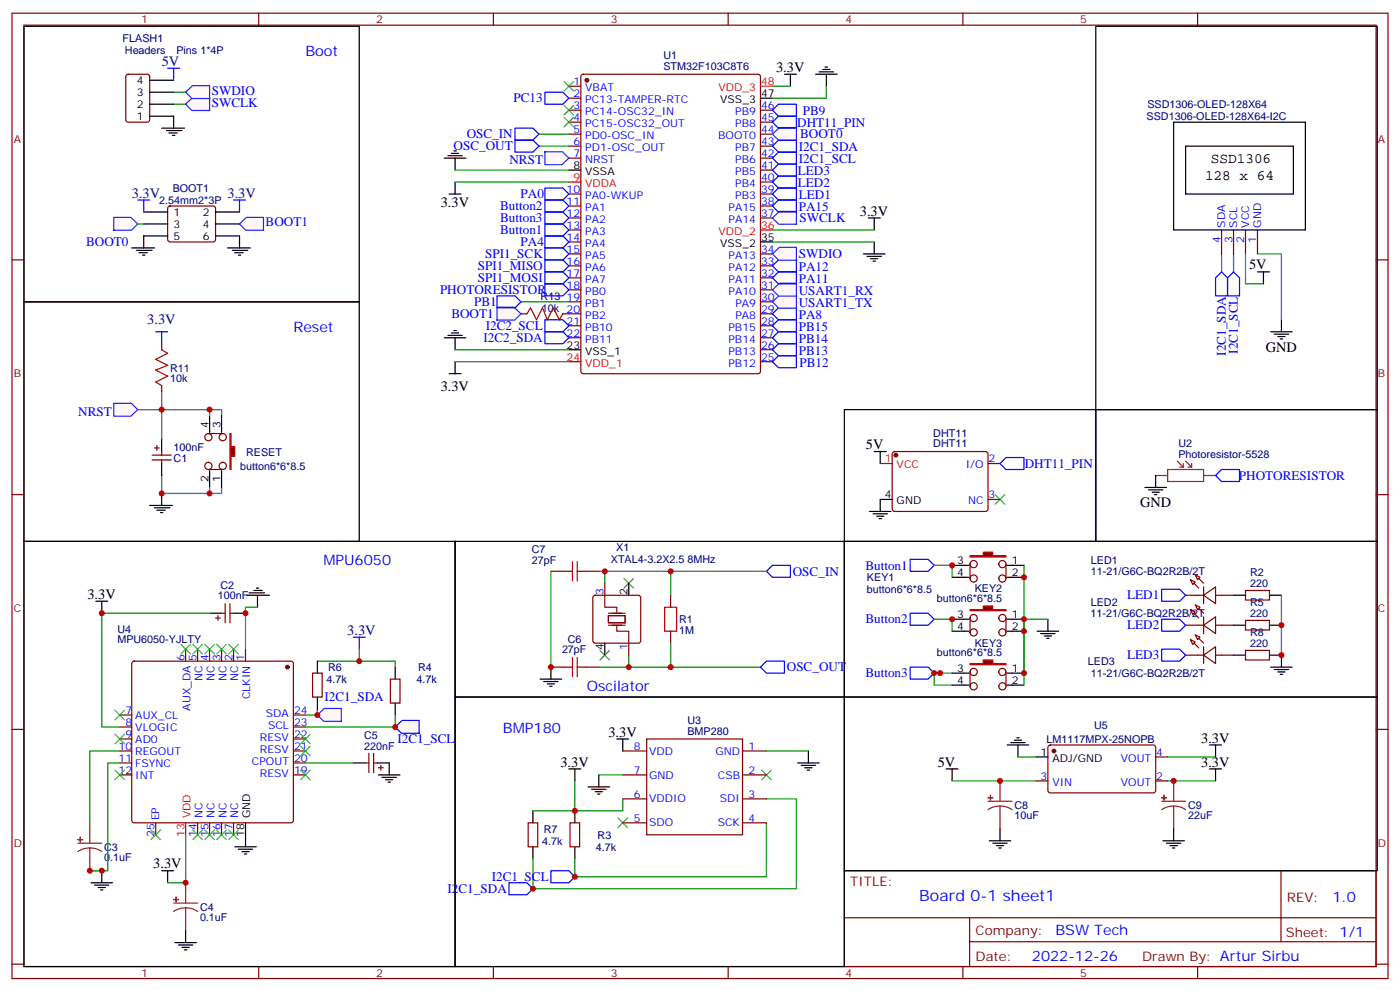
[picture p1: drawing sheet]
<svg xmlns="http://www.w3.org/2000/svg" width="412mm" height="292mm" viewBox="0 0 412 292" stroke-linecap="round" stroke-linejoin="round" font-family="sans-serif">
<g fill="none" stroke="#870000" stroke-width=".35">
<path d="M3.5 3.9h405.4v284.3h-405.4zM7.1 7.4h398.2v277.3h-398.2zM76.2 3.9v3.5M145.3 3.9v3.5M214.5 3.9v3.5M283.6 3.9v3.5M352.8 3.9v3.5M167.6 25.4h3.5M167.6 28.9h3.5M167.6 32.5h3.5M167.6 36h3.5M167.6 39.5h3.5"/>
<path d="M171.3 22.1l.5-.2h51.5l.7 .4v87.1l-.4 .6-51.8 .1-.6-.5-.1-87zM224 32.5h3.5M224 36h3.5M224 39.5h3.5M167.6 43h3.5M167.6 46.6h3.5M167.6 57.2h3.5M224 43h3.5M224 46.6h3.5M224 57.2h3.5M224 53.6h3.5M224 50.1h3.5"/>
<path d="M3.5 76.6h3.6M167.6 60.7h3.5M167.6 64.2h3.5M167.6 67.7h3.5M167.6 71.3h3.5M167.6 74.8h3.5M167.6 78.3h3.5M224 60.7h3.5M224 64.2h3.5M224 74.8h3.5M224 78.3h3.5M359.8 67.7v7.1"/>
<path d="M363.4 67.7v7.1M366.9 67.7v7.1M370.4 67.7v7.1M405.3 76.6h3.6M167.6 81.8h3.5M167.6 85.4h3.5M167.6 88.9h3.5M167.6 92.4h3.5M167.6 96h3.5M167.6 99.5h3.5M224 81.8h3.5M224 85.4h3.5"/>
<path d="M224 88.9h3.5M224 92.4h3.5M224 96h3.5M224 99.5h3.5M224 106.5h3.5M224 103h3.5M263.1 133.2l.4-.2 27.1 .1 .4 .6v16.5l-.7 .4h-27l-.5-.7v-16.2zM291 136.5h3.6M3.5 145.7h3.6M291 147.1h3.6M405.3 145.7h3.6M3.5 214.8h3.6"/>
<path d="M405.3 214.8h3.6M248.7 256.5h156.6v28.2h-156.6zM377.3 256.5v20.9M248.7 270.3h156.5M285.6 277.4h119.6M285.6 270.3v14.1M3.5 284h3.6M76.2 284.7v3.5M145.3 284.7v3.5M214.5 284.7v3.5M283.6 284.7v3.5M352.8 284.7v3.5"/>
<path d="M405.3 284h3.6"/>
</g>
<g fill="#870000" stroke="#870000" stroke-width=".35">
<circle cx="172.9" cy="23.6" r=".53"/>
<circle cx="263.9" cy="134.1" r=".53"/>
</g>
<g fill="none" stroke="#000" stroke-width=".35">
<path d="M224 28.9h3.5M345.7 36h38.8v31.7h-38.8zM167.6 50.1h3.5M349.2 43h31.8v14.2h-31.8zM224 71.3h3.5M374.3 97.7h6.3M375.4 98.4h4.2M376.4 99.1h2.1M377.1 99.8h.7M377.5 94.2v3.5M167.6 103h3.5M257.5 133h3.6"/>
<path d="M259.3 133v3.5M256.1 150.6h6.4M257.2 151.3h4.2M258.2 152h2.1M258.9 152.8h.7M262.8 147.1h-3.5v3.5"/>
</g>
<path d="M224 25.4h3.5M167.6 53.6h3.5M224 67.7h3.5M167.6 106.5h3.5M259.3 136.5h3.5" fill="none" stroke="#f00" stroke-width=".35"/>
<path d="M359.8 80.1l1.8 1.7v5.3h-3.5v-5.3zM361.6 81.8l1.8-1.7 1.7 1.7v5.3h-3.5zM294.6 136.5l1.7-1.7h5.3v3.5h-5.3z" fill="none" stroke="#00f" stroke-width=".35"/>
<path d="M293.2 145.7l2.8 2.8M296 145.7l-2.8 2.8" fill="none" stroke="#3c3" stroke-width=".35"/>
<path d="M359.8 74.8v5.3M363.4 74.8v5.3M366.9 74.8v8.8h5.3M370.4 74.8h7.1v19.4M40.6 120.7h7" fill="none" stroke="#008700" stroke-width=".35"/>
<path d="M33.4 118.8h5.3l1.9 1.9-2.1 1.9h-5z" fill="#fff7f7" stroke="#420aff" stroke-width=".35"/>
<path d="M51.2 27.2h3.5M51.2 30.7h3.5M47.6 115.4v5.3M65.3 122.4v-1.7h-17.7v8.8M47.6 140.1v5.2h17.7v-1.7" fill="none" stroke="#008700" stroke-width=".35"/>
<path d="M45.9 97.7h3.5M47.6 97.7v3.5" fill="none" stroke="#00f" stroke-width=".35"/>
<path d="M47.6 103l1.8 1.1-3.5 1.7 3.5 1.8-3.5 1.4 3.5 1.8-3.5 1.7 1.7 1.1" fill="none" stroke="#a10000" stroke-width=".35"/>
<path d="M47.6 101.2v1.8M47.6 113.6v1.8" fill="none" stroke="#870000" stroke-width=".35"/>
<path d="M44.1 148.9h6.7M45.5 149.6h4.6M46.2 150.3h2.5M47.3 151h.7M47.6 145.3v3.6" fill="none" stroke="#000" stroke-width=".35"/>
<g fill="#fff7f7" stroke="#420aff" stroke-width=".35">
<path d="M54.7 30.7l2-1.9h5l.1 3.7h-5.3z"/>
<path d="M54.7 27.2l2-2h5l.1 3.8h-5.3z"/>
</g>
<path d="M49.4 20.1h3.5M51.2 20.1v3.5M40.6 58.9h3.5M42.3 58.9v3.5M68.8 58.9h3.5M70.6 58.9v3.5" fill="none" stroke="#00f" stroke-width=".35"/>
<g fill="none" stroke="#000" stroke-width=".35">
<path d="M44.1 34.2h7.1v3.5M44.1 30.7h7.1M44.1 27.2h7.1M44.1 23.6h7.1M47.6 37.7h6.7M49 38.5h4.6M49.7 39.2h2.5M50.8 39.9h.7M38.8 73h6.7M40.2 73.7h4.6M40.9 74.4h2.5M42 75.1h.7"/>
<path d="M42.3 69.5v3.5M67 73h6.7M68.4 73.7h4.6M69.1 74.4h2.5M70.2 75.1h.7M70.6 69.5v3.5"/>
</g>
<path d="M37.3 22.1l.4-.2h5.7l.6 .4 .1 13-.5 .6-5.9 .1-.6-.5-.1-12.9z" fill="none" stroke="#870000" stroke-width=".35"/>
<path d="M70.6 66l2-2h5l.1 3.8h-5.3z" fill="#fff7f7" stroke="#420aff" stroke-width=".35"/>
<path d="M49.6 60.9l.5-.2h12.7l.5 .2 .2 .5-.1 9.4-.6 .5-13-.1-.4-.6v-9.2z" fill="none" stroke="#870000" stroke-width=".35"/>
<path d="M42.3 62.4h7.1M42.3 66h7.1M42.3 69.5h7.1M63.5 62.4h7.1M63.5 66h7.1M63.5 69.5h7.1" fill="none" stroke="#000" stroke-width=".35"/>
<path d="M33.5 64h5l2.1 2-1.9 1.8h-5.3z" fill="#fff7f7" stroke="#420aff" stroke-width=".35"/>
<path d="M61.7 140.1v3.5M65.3 140.1v3.5" fill="none" stroke="#000" stroke-width=".35"/>
<path d="M67.7 127.7h.4v3.9h1v2.8h-1v3.9h-.4z" fill="#870000" stroke="#f00" stroke-width=".35"/>
<g fill="none" stroke="#870000" stroke-width=".35">
<path d="M61.4 136.2a1.06 1.06 0 0 0-1 1.5 1.06 1.06 0 0 0 1.8 .2 1.06 1.06 0 0 0-.5-1.7h-.3M61.4 127.7a1.06 1.06 0 0 0-1 1.5 1.06 1.06 0 0 0 1.8 .3 1.06 1.06 0 0 0-.5-1.7l-.3-.1h4.2M61.4 138.3h4.2"/>
<circle cx="65.6" cy="137.2" r="1.06"/>
<circle cx="65.6" cy="128.8" r="1.06"/>
</g>
<path d="M61.7 122.4v5M61.7 138.6v1.5M65.3 122.4v5M65.3 138.6v1.5" fill="none" stroke="#000" stroke-width=".35"/>
<path d="M61.7 120.7v1.7M61.7 143.6v1.7" fill="none" stroke="#008700" stroke-width=".35"/>
<g fill="#fff7f7" stroke="#420aff" stroke-width=".35">
<path d="M160.4 44.7h5.3l1.9 1.9-2.1 1.9h-5z"/>
<path d="M227.5 39.5l2.1-1.9h5l.1 3.8h-5.3z"/>
</g>
<path d="M155.2 92.4l1.1-1.7 1.7 3.5 1.8-3.5 1.4 3.5 1.8-3.5 1.7 3.5 1.1-1.8" fill="none" stroke="#a10000" stroke-width=".35"/>
<path d="M153.5 92.4h1.7M165.8 92.4h1.8" fill="none" stroke="#870000" stroke-width=".35"/>
<path d="M146.4 90.5h5l2.1 1.9-1.9 1.9h-5.3z" fill="#fff7f7" stroke="#420aff" stroke-width=".35"/>
<path d="M227.5 50.1l1.8-1.8h5.3v3.6h-5.3zM227.5 53.6l1.8-1.7h5.3v3.5h-5.3zM227.5 57.2l1.8-1.8h5.3v3.5h-5.3zM229.3 41.3h5.3v3.5h-5.3l-1.8-1.8zM229.3 44.8h5.3v3.5h-5.3l-1.8-1.7zM342.2 173.6h5.3l1.7 1.7-1.7 1.8h-5.3zM342.2 191.2h5.3l1.7 1.8-1.7 1.7h-5.3zM342.2 182.4h5.3l1.7 1.8-1.7 1.7h-5.3z" fill="none" stroke="#00f" stroke-width=".35"/>
<g fill="none" stroke="#870000" stroke-width=".35">
<path d="M44.8 134.1h5.6M44.8 135.5h5.6M45.5 131.9h1.4M46.2 131.2v1.4M47.6 133v1.1M47.6 135.5v1M349.2 175.3h5.3M350.7 170.7l1.4 .8-.7 .7zM350.7 179.6l1.4 .7-.7 .7zM352.1 169.3l1.4 .7-.7 .7zM352.1 178.2l1.4 .7-.7 .7zM354.5 175.3l3.6-2.4v4.9z"/>
<path d="M354.5 172.9v4.9M358.1 175.3h5.3M349.2 184.2h5.3M349.2 193h5.3M350.7 188.4l1.4 .7-.7 .7zM352.1 187l1.4 .7-.7 .7zM354.5 184.2l3.6-2.5v4.9zM354.5 193l3.6-2.5v4.9zM354.5 181.7v4.9M354.5 190.5v4.9M358.1 184.2h5.3M358.1 193h5.3"/>
</g>
<g fill="#870000" stroke="#870000" stroke-width=".35">
<path d="M353.1 170.4l1.4 1.4z"/>
<path d="M351.7 171.8l1.4 1.4z"/>
<path d="M353.1 179.2l1.4 1.4z"/>
<path d="M351.7 180.6l1.4 1.4z"/>
<path d="M353.1 188l1.4 1.4z"/>
<path d="M351.7 189.4l1.4 1.5z"/>
</g>
<path d="M47.6 129.5v3.5M47.6 136.5v3.6M298.1 166.5h3.5M298.1 170h3.5M305.5 185.9h6.4M306.6 186.6h4.2M307.6 187.3h2.1M308.3 188h.7M308.7 182.4v3.5" fill="none" stroke="#000" stroke-width=".35"/>
<path d="M301.6 166.5v31.8M275.2 198.3h5.3" fill="none" stroke="#008700" stroke-width=".35"/>
<path d="M285.8 163.7h3.8v-1.1h2.9v1.1h3.8v.3h-10.5z" fill="#870000" stroke="#f00" stroke-width=".35"/>
<g fill="none" stroke="#870000" stroke-width=".35">
<path d="M285.8 166.2v4.2M296.3 166.2v4.2"/>
<circle cx="286.8" cy="166.2" r="1.06"/>
<circle cx="286.8" cy="170.4" r="1.06"/>
<circle cx="295.3" cy="166.2" r="1.06"/>
<circle cx="295.3" cy="170.4" r="1.06"/>
</g>
<path d="M280.5 166.5h4.9M280.5 170h4.9M296.7 166.5h1.4M296.7 170h1.4M298.1 182.4h3.5M298.1 185.9h3.5" fill="none" stroke="#000" stroke-width=".35"/>
<path d="M285.8 179.6h3.8v-1.1h2.9v1.1h3.8v.3h-10.5z" fill="#870000" stroke="#f00" stroke-width=".35"/>
<g fill="none" stroke="#870000" stroke-width=".35">
<path d="M285.8 182v4.3M296.3 182v4.3"/>
<circle cx="286.8" cy="182" r="1.06"/>
<circle cx="286.8" cy="186.3" r="1.06"/>
<circle cx="295.3" cy="182" r="1.06"/>
<circle cx="295.3" cy="186.3" r="1.06"/>
</g>
<path d="M280.5 182.4h4.9M280.5 185.9h4.9M296.7 182.4h1.4M296.7 185.9h1.4M298.1 198.3h3.5M298.1 201.8h3.5" fill="none" stroke="#000" stroke-width=".35"/>
<path d="M285.8 195.4h3.8v-1h2.9v1h3.8v.4h-10.5z" fill="#870000" stroke="#f00" stroke-width=".35"/>
<g fill="none" stroke="#870000" stroke-width=".35">
<path d="M39 194.9l.5-.2h46.2l.5 .2 .2 .5v46.3l-.2 .5-.5 .2h-46.2l-.5-.3-.2-.4v-46.3zM54.7 191.2v3.5M58.2 191.2v3.5M61.7 191.2v3.5M65.3 191.2v3.5M68.8 191.2v3.5M72.3 191.2v3.5M285.8 197.9v4.2M296.3 197.9v4.2M35.3 210.6h3.5M35.3 214.1h3.5M35.3 217.7h3.5"/>
<path d="M86.4 210.6h3.6M86.4 214.1h3.6M86.4 217.7h3.6M35.3 221.2h3.5M35.3 224.7h3.5M35.3 228.2h3.5M86.4 221.2h3.6M86.4 224.7h3.6M86.4 228.2h3.6M45.9 242.4v3.5M58.2 242.4v3.5M61.7 242.4v3.5"/>
<path d="M65.3 242.4v3.5M68.8 242.4v3.5"/>
<circle cx="286.8" cy="197.9" r="1.06"/>
<circle cx="295.3" cy="197.9" r="1.06"/>
<circle cx="286.8" cy="202.1" r="1.06"/>
<circle cx="295.3" cy="202.1" r="1.06"/>
</g>
<path d="M280.5 198.3h4.9M296.7 198.3h1.4M280.5 201.8h4.9M296.7 201.8h1.4M72.3 242.4v3.5" fill="none" stroke="#000" stroke-width=".35"/>
<path d="M268.1 164.7h5.3l1.8 1.8-1.8 1.8h-5.3zM104.1 187.7h3.5M105.8 187.7v3.5M268.1 180.6h5.3l1.8 1.8-1.8 1.8h-5.3zM268.1 196.5h5.3l1.8 1.8-1.8 1.7h-5.3z" fill="none" stroke="#00f" stroke-width=".35"/>
<path d="M275.2 182.4h5.3v3.5M276.9 198.3h-1.7v3.5h5.3" fill="none" stroke="#008700" stroke-width=".35"/>
<circle cx="84.7" cy="196.5" r=".53" fill="#870000" stroke="#870000" stroke-width=".35"/>
<path d="M54.7 242.4v3.5" fill="none" stroke="#f00" stroke-width=".35"/>
<path d="M116.4 214.1l2-1.9h5.1l.1 3.8h-5.3z" fill="#fff7f7" stroke="#00f" stroke-width=".35"/>
<path d="M93.5 210.6l2-1.9h5l.1 3.8h-5.3z" fill="#fff7f7" stroke="#420aff" stroke-width=".35"/>
<g fill="none" stroke="#008700" stroke-width=".35">
<path d="M75.8 178.9h-3.5v12.3M61.7 180.6h-31.7v33.5h5.3M93.5 194.7h22.9v1.8M105.8 191.2v3.5M93.5 208.8v1.8h-3.5M116.4 210.6v3.5h-26.4M35.3 221.2h-8.8v21.2M35.3 224.7h-3.6v31.8h-5.2h3.5M90 224.7h14.1M169.3 230v8.8M183.4 235.3v3.5h-26.4M225.8 235.3h8.8v26.5h-77.6v-8.9"/>
<path d="M54.7 245.9v14.1h-5.3M225.8 242.4v15.8h-56.5v-5.3"/>
</g>
<g fill="none" stroke="#000" stroke-width=".35">
<path d="M7.1 159.5h127v125.2h-127zM28.2 177.1h3.5M30 177.1v3.5M72.7 175.3h6.7M73.4 174.6h4.6M74.8 173.9h2.5M75.5 173.2h.7M75.8 175.3v3.6M61.7 180.6h3.6M68.8 180.6h3.5M93.5 194.7v3.6M116.4 196.5v3.5"/>
<path d="M93.5 205.3v3.5M116.4 207.1v3.5M134.1 205.3h114.6v79.4h-114.6zM104.1 224.7h3.5M111.1 224.7h3.6v3.5M111.5 228.2h6.3M112.5 229h4.3M113.6 229.7h2.1M114.3 230.4h.7M157 238.8v3.6M167.6 226.5h3.5M169.3 226.5v3.5"/>
<path d="M169.3 238.8v3.6M234.9 224.7h6.4M236 225.4h4.2M237.1 226.1h2.1M237.8 226.8h.7M238.1 221.2v3.5M26.8 260h6.4M30 256.5v3.5M47.6 256.5h3.6M49.4 256.5v3.5M69.1 249.4h6.4M70.2 250.1h4.2"/>
<path d="M71.3 250.8h2.1M72 251.5h.7M72.3 245.9v3.5M157 249.4v3.5M169.3 249.4v3.5M27.9 260.7h4.2M28.9 261.4h2.1M29.6 262.1h.7M51.5 277.6h6.4M52.6 278.3h4.2M53.6 279h2.1M54.3 279.8h.7"/>
<path d="M54.7 274.1v3.5"/>
</g>
<g fill="none" stroke="#870000" stroke-width=".35">
<path d="M66.3 177.8v5.6M67.7 177.8v5.6M63.5 182h1.4M64.2 181.3v1.4M65.3 180.6h1M67.7 180.6h1.1M92.1 198.3h2.8v7h-2.8zM115 200h2.8v7.1h-2.8zM107.6 224.7h1.1M108.7 221.9v5.6M110.1 221.9v5.6M110.1 224.7h1"/>
<path d="M111.5 226.1h1.4M112.2 225.4v1.4M155.6 242.4h2.8v7h-2.8zM167.9 242.4h2.8v7h-2.8z"/>
</g>
<path d="M22.9 248.4h7.1M26.5 249.8l1.8 .2 1.7 .8M26.5 249.8l-1.9 .2-1.7 .8M26.5 242.4v6M26.5 249.8v6.7M54.7 260v6M51.2 266h7M54.7 267.4l1.8 .2 1.7 .9M54.7 267.4l-1.9 .2-1.6 .9M54.7 267.4v6.7" fill="none" stroke="#8c2424" stroke-width=".35"/>
<g fill="#8c2424" stroke="#8c2424" stroke-width=".35">
<path d="M22.9 247.3h1.4z"/>
<path d="M23.6 246.6l.1 1.4z"/>
<path d="M51.2 264.9l1.4 .1z"/>
<path d="M51.9 264.2v1.4z"/>
</g>
<g fill="none" stroke="#3c3" stroke-width=".35">
<path d="M56.8 189.8l2.8 2.8M59.6 189.8l-2.8 2.8M60.3 189.8l2.8 2.8M63.1 189.8l-2.8 2.8M63.9 189.8l2.8 2.8M66.7 189.8l-2.8 2.8M67.4 189.8l2.8 2.8M70.2 189.8l-2.8 2.8M88.5 216.3l2.9 2.8M88.5 219.8l2.9 2.8M91.4 216.3l-2.9 2.8M91.4 219.8l-2.9 2.8"/>
<path d="M88.5 226.8l2.9 2.9M91.4 226.8l-2.9 2.9M224.4 226.8l2.8 2.9M227.2 226.8l-2.8 2.9M56.8 244.5l2.8 2.8M59.6 244.5l-2.8 2.8M60.3 244.5l2.8 2.8M63.1 244.5l-2.8 2.8M63.9 244.5l2.8 2.8M66.7 244.5l-2.8 2.8M67.4 244.5l2.8 2.8M70.2 244.5l-2.8 2.8"/>
<path d="M182 240.9l2.9 2.9M184.9 240.9l-2.9 2.9"/>
</g>
<path d="M160.5 55.4h5.3l1.8 1.8-1.8 1.7h-5.3zM160.5 58.9h5.3l1.8 1.8-1.8 1.7h-5.3zM160.5 62.4h5.3l1.8 1.8-1.8 1.8h-5.3zM160.5 66h5.3l1.8 1.7-1.8 1.8h-5.3zM160.5 69.5h5.3l1.8 1.8-1.8 1.7h-5.3zM160.5 73h5.3l1.8 1.8-1.8 1.8h-5.3zM160.5 76.6h5.3l1.8 1.7-1.8 1.8h-5.3zM160.5 80.1h5.3l1.8 1.7-1.8 1.8h-5.3zM227.5 92.4l1.8-1.7h5.3v3.5h-5.3zM149.9 260h5.3l1.8 1.8-1.8 1.7h-5.3zM162.3 256.5h5.3l1.7 1.7-1.7 1.8h-5.3z" fill="none" stroke="#00f" stroke-width=".35"/>
<g fill="#fff7f7" stroke="#420aff" stroke-width=".35">
<path d="M227.5 88.9l2.1-1.9h5l.1 3.8h-5.3z"/>
<path d="M227.5 85.4l2.1-2h5l.1 3.8h-5.3z"/>
</g>
<path d="M227.5 78.3l1.8-1.7h5.3v3.5h-5.3zM227.5 81.8l1.8-1.7h5.3v3.5h-5.3z" fill="none" stroke="#00f" stroke-width=".35"/>
<g fill="#fff7f7" stroke="#420aff" stroke-width=".35">
<path d="M227.5 74.8l2.1-2h5l.1 3.8h-5.3z"/>
<path d="M227.5 64.2l2.1-1.9h5l.1 3.8h-5.3z"/>
</g>
<g fill="none" stroke="#00f" stroke-width=".35">
<path d="M151.7 37.7h5.3l1.7 1.8-1.7 1.8h-5.3zM160.5 27.2h5.3l1.8 1.7-1.8 1.8h-5.3zM227.5 36l1.8-1.8h5.3v3.5h-5.3zM229.3 30.7h5.3v3.5h-5.3l-1.8-1.7zM151.7 41.3h5.3l1.7 1.7-1.7 1.8h-5.3zM227.5 60.7l1.8-1.8h5.3v3.5h-5.3zM146.4 87.1h5.3l1.8 1.8-1.8 1.8h-5.3zM160.5 97.7h5.3l1.8 1.8-1.8 1.7h-5.3zM160.5 94.2h5.3l1.8 1.8-1.8 1.7h-5.3zM160.5 83.6h5.3l1.8 1.8-1.8 1.7h-5.3zM227.5 99.5l1.8-1.8h5.3v3.5h-5.3zM227.5 96l1.8-1.8h5.3v3.5h-5.3z"/>
<path d="M227.5 106.5l1.8-1.7h5.3v3.5h-5.3zM227.5 103l1.8-1.8h5.3v3.6h-5.3zM359.8 138.3h5.3v3.5h-5.3l-1.7-1.7zM227.5 166.5h5.3v3.5h-5.3l-1.7-1.7zM225.8 194.7h5.3v3.6h-5.3l-1.8-1.8z"/>
</g>
<g fill="none" stroke="#000" stroke-width=".35">
<path d="M7.1 7.8h98.7v81.1h-98.7zM243.1 19.8h.7M322.8 7.8h82.9v112.9h-82.9zM231.1 21.9h3.5M232.8 21.9v3.5M240.2 21.9h6.4M241.3 21.2h4.2M242.4 20.5h2.1M243.4 21.9v3.5M130.9 46.6h6.3M131.9 45.9h4.3M132.3 57.2h3.5"/>
<path d="M133 45.2h2.1M133.7 44.5h.7M134.1 46.6v3.5M134.1 53.6v3.6M254.4 74.8h6.3M255.4 75.5h4.2M255.8 64.2h3.5M256.5 76.2h2.1M257.2 76.9h.7M257.5 64.2v3.5M257.5 71.3v3.5M7.1 88.9h98.7v70.6h-98.7z"/>
<path d="M130.9 99.5h6.3M131.9 98.8h4.3M133 98.1h2.1M133.7 97.4h.7M134.1 99.5v3.5M370.4 80.1h3.5M372.2 80.1v3.5M132.3 110.1h3.5M134.1 106.5v3.6M248.7 120.7h74.1v38.8h-74.1zM322.8 120.7h82.9v38.8h-82.9zM134.1 159.5h114.6v45.8h-114.6z"/>
<path d="M248.7 159.5h157v45.8h-157zM337.3 143.6h6.3M338.3 144.3h4.2M339.4 145h2.1M340.1 145.7h.7M340.4 140.1v3.5M185.2 171.8v3.5M363.4 175.3h3.5M373.9 175.3h3.6M162.3 196.5v3.5M178.2 189.4v3.6M363.4 184.2h3.5"/>
<path d="M363.4 193h3.5M373.9 184.2h3.6M373.9 193h3.6v3.5M374.3 196.5h6.3M375.4 197.2h4.2M376.4 197.9h2.1M377.1 198.6h.7M159.1 200h6.4M160.2 200.7h4.2M161.2 201.4h2.1M161.9 202.1h.7M181.7 217.7h3.5"/>
<path d="M183.4 217.7v3.5M248.7 205.3h157v51.2h-157zM296.7 219.4h6.3M297.7 218.7h4.3M298.8 218h2.1M299.5 217.3h.7M299.9 219.4v3.6M356.3 219.4h3.5M358.1 219.4v3.6M173.2 231.8h6.4M174.3 232.5h4.2M175.3 233.2h2.1"/>
<path d="M176 233.9h.7M176.4 228.2v3.6M278.7 226.5h3.5M280.5 226.5v3.5M305.2 223h3.5M356.3 226.5h3.5M358.1 226.5v3.5M291.4 247.7h6.3M292.5 248.4h4.2M293.5 249.1h2.1M294.2 249.8h.7M294.6 244.1v3.6"/>
<path d="M342.5 247.7h6.4M343.6 248.4h4.2M344.7 249.1h2.1M345.4 249.8h.7M345.7 244.1v3.6"/>
</g>
<g fill="none" stroke="#008700" stroke-width=".35">
<path d="M158.7 39.5h8.9M227.5 25.4h5.3M243.4 25.4v3.5h-15.9M134.1 53.6h33.5M134.1 50.1h33.5M158.7 43h8.9M40.6 66h1.7M227.5 67.7h30M227.5 71.3h30M153.5 88.9h14.1M134.1 106.5h33.5M134.1 103h33.5"/>
<path d="M162.3 168.3v28.2M176.4 168.3h1.8v3.5M178.2 168.3h19.4M225.8 168.3h-28.2v7M275.2 166.5h5.3v3.5M377.5 175.3v17.7M185.2 193v3.5h-8.8M197.6 189.4v7.1h-12.4M197.6 196.5h26.4M308.7 182.4h-7.1v19.4M176.4 228.2h7M225.8 221.2h12.3"/>
<path d="M280.5 230h24.7M299.9 223h5.3M344 230h14.1M344 223h14.1"/>
</g>
<g fill="none" stroke="#3c3" stroke-width=".35">
<path d="M166.2 24l2.8 2.8M166.2 31l2.8 2.9M166.2 34.6l2.8 2.8M169 24l-2.8 2.8M169 31l-2.8 2.9M169 34.6l-2.8 2.8M183.8 170.4l2.8 2.8M186.6 170.4l-2.8 2.8M53.3 189.8l2.8 2.8M56.1 189.8l-2.8 2.8M176.7 191.6l2.9 2.8M179.6 191.6l-2.9 2.8"/>
<path d="M33.9 216.3l2.8 2.8M33.9 209.2l2.8 2.8M36.7 216.3l-2.8 2.8M36.7 209.2l-2.8 2.8M33.9 226.8l2.8 2.9M36.7 226.8l-2.8 2.9M44.4 244.5l2.9 2.8M47.3 244.5l-2.9 2.8"/>
</g>
<g fill="none" stroke="#870000" stroke-width=".35">
<path d="M162.3 168.3h3.5M172.9 168.3h3.5M174.9 175.5l.4-.2h12.7l.5 .2 .2 .5v12.7l-.2 .5-.5 .2h-12.7l-.5-.2-.2-.5v-12.7zM178.2 171.8v3.5M197.6 175.3v3.6M366.9 173.9h7v2.8h-7zM162.3 196.5h3.5M172.9 196.5h3.5M185.2 189.4v3.6M197.6 185.9v3.5M366.9 182.7h7v2.9h-7zM366.9 191.6h7v2.8h-7z"/>
<path d="M190.5 217.7h28.2v28.2h-28.2zM308.9 219.6l.5-.2 30.6 .1 .4 .6v13l-.7 .4h-30.6l-.4-.7v-12.7zM183.4 221.2h7.1M183.4 228.2h7.1M183.4 235.3h7.1M218.7 221.2h7.1M218.7 228.2h7.1M218.7 235.3h7.1M305.2 230h3.5M340.4 230h3.6M340.4 223h3.6M183.4 242.4h7.1"/>
<path d="M218.7 242.4h7.1"/>
</g>
<g fill="none" stroke="#8c2424" stroke-width=".35">
<path d="M344 138.3h10.5v3.5h-10.5zM346.8 135.8l1.7 1.8M347.5 137.6h1M348.5 136.5v1.1M349.2 135.8l1.8 1.8M350 137.6h1M351 136.5v1.1M340.4 140.1h3.6M354.5 140.1h3.6M291 236h7.1M294.6 237.4l1.8 .3 1.7 .8M294.6 237.4l-1.9 .3-1.7 .8"/>
<path d="M294.6 230v6M294.6 237.4v6.7M342.2 236h7M345.7 237.4l1.9 .3 1.6 .8M345.7 237.4l-1.8 .3-1.7 .8M345.7 230v6M345.7 237.4v6.7"/>
</g>
<circle cx="310.4" cy="221.2" r=".53" fill="#870000" stroke="#870000" stroke-width=".35"/>
<path d="M178.2 175.3v3.6h3.5v1.4M179.2 181.3h4.9v2.1h-4.9zM179.2 184.2h4.9M179.2 180.6h4.9M181.7 184.5v1.4h3.5v3.5" fill="none" stroke="#870012" stroke-width=".35"/>
<path d="M165.8 168.3h2.8M168.6 165.5v5.6M170 168.3h2.9M170 165.5v5.6M195.8 178.9h3.5v7h-3.5zM165.8 196.5h2.8M168.6 193.7v5.6M170 193.7v5.6M170 196.5h2.9" fill="none" stroke="#a10000" stroke-width=".35"/>
<g fill="#8c2424" stroke="#8c2424" stroke-width=".35">
<path d="M342.2 235h1.4z"/>
<path d="M342.9 234.2v1.5z"/>
<path d="M291 235h1.5z"/>
<path d="M291.7 234.2l.1 1.5z"/>
</g>
<g fill="#c00">
<circle cx="47.6" cy="145.3" r=".88"/>
<circle cx="47.6" cy="120.6" r=".88"/>
<circle cx="61.7" cy="145.3" r=".88"/>
<circle cx="61.7" cy="120.6" r=".88"/>
<circle cx="275.2" cy="198.3" r=".88"/>
<circle cx="276.9" cy="198.3" r=".88"/>
<circle cx="280.5" cy="182.4" r=".88"/>
<circle cx="301.6" cy="182.4" r=".88"/>
<circle cx="301.6" cy="185.9" r=".88"/>
<circle cx="301.6" cy="198.3" r=".88"/>
<circle cx="105.8" cy="194.7" r=".88"/>
<circle cx="30" cy="256.5" r=".88"/>
<circle cx="26.5" cy="256.5" r=".88"/>
<circle cx="72.3" cy="180.6" r=".88"/>
<circle cx="54.7" cy="260" r=".88"/>
<circle cx="169.3" cy="238.8" r=".88"/>
<circle cx="157" cy="261.8" r=".88"/>
<circle cx="169.3" cy="258.2" r=".88"/>
<circle cx="30" cy="180.6" r=".88"/>
<circle cx="301.6" cy="170" r=".88"/>
<circle cx="280.5" cy="166.5" r=".88"/>
<circle cx="185.2" cy="196.5" r=".88"/>
<circle cx="197.6" cy="196.5" r=".88"/>
<circle cx="197.6" cy="168.3" r=".88"/>
<circle cx="178.2" cy="168.3" r=".88"/>
<circle cx="162.3" cy="196.5" r=".88"/>
<circle cx="345.7" cy="230" r=".88"/>
<circle cx="294.6" cy="230" r=".88"/>
<circle cx="377.5" cy="193" r=".88"/>
<circle cx="377.5" cy="184.1" r=".88"/>
<circle cx="116.4" cy="214.1" r=".88"/>
<circle cx="93.5" cy="210.6" r=".88"/>
</g>
<text font-size="4.6" fill="#00f" x="270.8" y="265.5">Board 0-1 sheet1</text>
<g font-size="4.2" fill="#00f">
<text x="90" y="16.6">Boot</text>
<text x="86.4" y="97.7">Reset</text>
<text x="95.2" y="166.5">MPU6050</text>
<text x="172.9" y="203.6">Oscilator</text>
<text x="148.2" y="215.9">BMP180</text>
<text x="392.5" y="265.7">1.0</text>
<text x="310.9" y="275.3">BSW Tech</text>
<text x="304" y="283.1">2022-12-26</text>
</g>
<g font-size="4.2" fill="#000080">
<text x="47.6" y="19.4">5V</text>
<text x="38.8" y="58.2">3.3V</text>
<text x="67" y="58.2">3.3V</text>
<text x="43.4" y="95.6">3.3V</text>
<text x="102.3" y="187">3.3V</text>
</g>
<g font-size="4.2">
<text x="228.6" y="21.2">3.3V</text>
<text x="355" y="52.9">128 x 64</text>
<text x="356.7" y="48">SSD1306</text>
<text x="129.8" y="61">3.3V</text>
<text x="253.3" y="63.5">3.3V</text>
<text x="367.9" y="79.4">5V</text>
<text x="372.9" y="103.8">GND</text>
<text x="129.8" y="115">3.3V</text>
<text x="255.1" y="132.3">5V</text>
<text x="335.8" y="149.2">GND</text>
<text x="25.8" y="176.4">3.3V</text>
<text x="179.2" y="217">3.3V</text>
<text x="353.8" y="218.7">3.3V</text>
<text x="165.1" y="225.8">3.3V</text>
<text x="276.2" y="225.8">5V</text>
<text x="353.8" y="225.8">3.3V</text>
<text x="45.2" y="255.8">3.3V</text>
</g>
<g font-size="3.9" fill="#00f">
<text x="62.4" y="27.9">SWDIO</text>
<text x="62.4" y="31.4">SWCLK</text>
<text x="151.2" y="30.2">PC13</text>
<text x="236.5" y="33.7">PB9</text>
<text x="137.5" y="40.8">OSC_IN</text>
<text x="234.8" y="37.3">DHT11_PIN</text>
<text x="235.7" y="40.8">BOOT0</text>
<text x="133.6" y="44.3">OSC_OUT</text>
<text x="235.3" y="44.5">I2C1_SDA</text>
<text x="150.1" y="48.3">NRST</text>
<text x="235" y="51.6">LED3</text>
<text x="235.3" y="48.1">I2C1_SCL</text>
<text x="153.3" y="58.4">PA0</text>
<text x="235" y="55.2">LED2</text>
<text x="235.3" y="58.7">LED1</text>
<text x="147.3" y="61.8">Button2</text>
<text x="147.3" y="65.4">Button3</text>
<text x="235.3" y="62.3">PA15</text>
<text x="235.5" y="65.3">SWCLK</text>
<text x="78.2" y="66.7">BOOT1</text>
<text x="147.3" y="69">Button1</text>
<text x="25.4" y="72.5">BOOT0</text>
<text x="142.9" y="76">SPI1_SCK</text>
<text x="153.3" y="72.5">PA4</text>
<text x="235.3" y="75.8">SWDIO</text>
<text x="140.7" y="79.6">SPI1_MISO</text>
<text x="140.7" y="83.1">SPI1_MOSI</text>
<text x="235.3" y="83.4">PA11</text>
<text x="235.3" y="79.9">PA12</text>
<text x="129.6" y="86.6">PHOTORESISTOR</text>
<text x="235.3" y="86.9">USART1_RX</text>
<text x="133" y="93.7">BOOT1</text>
<text x="139.6" y="90.2">PB1</text>
<text x="235.3" y="94">PA8</text>
<text x="235.3" y="90.5">USART1_TX</text>
<text x="142.4" y="100.7">I2C2_SDA</text>
<text x="143.1" y="97.2">I2C2_SCL</text>
<text x="235.3" y="101.1">PB14</text>
<text x="235.3" y="97.6">PB15</text>
<text x="235.3" y="104.7">PB13</text>
<text x="361.1" y="104.8" transform="rotate(-90 361.1 104.8)">I2C1_SDA</text>
<text x="364.6" y="104.1" transform="rotate(-90 364.6 104.1)">I2C1_SCL</text>
<text x="235.5" y="108.1">PB12</text>
<text x="23.1" y="122.4">NRST</text>
<text x="301.9" y="137.8">DHT11_PIN</text>
<text x="364.9" y="141.3">PHOTORESISTOR</text>
<text x="254.9" y="167.7">Button1</text>
<text x="233.5" y="169.5">OSC_IN</text>
<text x="332" y="176.6">LED1</text>
<text x="254.9" y="183.6">Button2</text>
<text x="332" y="185.4">LED2</text>
<text x="231.8" y="197.7">OSC_OUT</text>
<text x="332" y="194.2">LED3</text>
<text x="254.9" y="199.4">Button3</text>
<text x="95.6" y="206.6">I2C1_SDA</text>
<text x="117.1" y="218.9">I2C1_SCL</text>
<text x="131.8" y="263">I2C1_SDA</text>
<text x="144.8" y="259.5">I2C1_SCL</text>
</g>
<g font-size="3.9" fill="#800">
<text x="250.5" y="261.1">TITLE:</text>
<text x="379.1" y="265.7">REV:</text>
<text x="287.4" y="275.3">Company:</text>
<text x="378.7" y="275.9">Sheet: 1/1</text>
<text x="287.4" y="282.9">Date:</text>
<text x="336.4" y="283">Drawn By: Artur Sirbu</text>
</g>
<g font-size="3.2" fill="#800">
<text x="41.6" y="6.9">1</text>
<text x="110.8" y="6.9">2</text>
<text x="179.9" y="6.9">3</text>
<text x="249.1" y="6.9">4</text>
<text x="318.2" y="6.9">5</text>
<text x="4.1" y="42">A</text>
<text x="405.9" y="42">A</text>
<text x="4.1" y="111.1">B</text>
<text x="405.9" y="111.1">B</text>
<text x="4.1" y="180.3">C</text>
<text x="405.9" y="180.3">C</text>
<text x="4.1" y="249.4">D</text>
<text x="405.9" y="249.4">D</text>
<text x="41.6" y="287.7">1</text>
<text x="110.8" y="287.7">2</text>
<text x="179.9" y="287.7">3</text>
<text x="249.1" y="287.7">4</text>
<text x="318.2" y="287.7">5</text>
</g>
<g font-size="3.2" fill="#000080">
<text x="36.1" y="12.4">FLASH1</text>
<text x="36.8" y="15.9">Headers</text>
<text x="52" y="15.9">Pins 1*4P</text>
<text x="195.4" y="17.5">U1</text>
<text x="195.4" y="20.7">STM32F103C8T6</text>
<text x="337.7" y="35.4">SSD1306-OLED-128X64-I2C</text>
<text x="338" y="31.8">SSD1306-OLED-128X64</text>
<text x="50.9" y="56.5">BOOT1</text>
<text x="46.9" y="60.1">2.54mm2*3P</text>
<text x="159.3" y="88.3">R13</text>
<text x="159.6" y="91.8">10k 20</text>
<text x="50.1" y="112.6">10k</text>
<text x="50.1" y="109.4">R11</text>
<text x="274.9" y="131.8">DHT11</text>
<text x="274.9" y="128.6">DHT11</text>
<text x="347.1" y="131.6">U2</text>
<text x="51.2" y="132.9">100nF</text>
<text x="51.2" y="136.1">C1</text>
<text x="72.5" y="134.2">RESET</text>
<text x="347.1" y="134.8">Photoresistor-5528</text>
<text x="70.7" y="138.3">button6*6*8.5</text>
<text x="156.6" y="166.2">27pF</text>
<text x="156.6" y="163">C7</text>
<text x="179.9" y="165.9">XTAL4-3.2X2.5 8MHz</text>
<text x="181.5" y="162.4">X1</text>
<text x="321.3" y="166.2">LED1</text>
<text x="64.9" y="173.6">C2</text>
<text x="255.4" y="171.2">KEY1</text>
<text x="321.3" y="169.4">11-21/G6C-BQ2R2B/2T</text>
<text x="368.3" y="172.9">220</text>
<text x="368.3" y="169.7">R2</text>
<text x="64.1" y="176.5">100nF</text>
<text x="255.3" y="174.7">button6*6*8.5</text>
<text x="276" y="177.4">button6*6*8.5</text>
<text x="287.1" y="174.3">KEY2</text>
<text x="321.3" y="178.6">LED2</text>
<text x="368.3" y="178.6">R5</text>
<text x="200" y="183.6">R1</text>
<text x="321.2" y="181.7">11-21/G6C-BQ2R2B/2T</text>
<text x="368.3" y="181.7">220</text>
<text x="34.6" y="189.4">MPU6050-YJLTY</text>
<text x="34.6" y="186.3">U4</text>
<text x="167.2" y="189.4">C6</text>
<text x="200" y="186.7">1M</text>
<text x="287.1" y="190.6">KEY3</text>
<text x="368.3" y="190.5">220</text>
<text x="368.3" y="187.4">R8</text>
<text x="96.7" y="197.7">R6</text>
<text x="123.1" y="197.6">R4</text>
<text x="165.5" y="192.4">27pF</text>
<text x="276" y="193.3">button6*6*8.5</text>
<text x="320.4" y="195.9">LED3</text>
<text x="96.2" y="201.2">4.7k</text>
<text x="122.7" y="201.2">4.7k</text>
<text x="321.3" y="199.4">11-21/G6C-BQ2R2B/2T</text>
<text x="202.5" y="213.3">U3</text>
<text x="322.3" y="214.8">U5</text>
<text x="107.3" y="220.8">220nF</text>
<text x="107.3" y="217.7">C5</text>
<text x="202.5" y="216.4">BMP280</text>
<text x="308.2" y="218.8">LM1117MPX-25NOPB</text>
<text x="298.8" y="238.2">C8</text>
<text x="350" y="238.2">C9</text>
<text x="160.2" y="245.3">R7</text>
<text x="298.8" y="241.4">10uF</text>
<text x="350" y="241.4">22uF</text>
<text x="30.7" y="250.6">C3</text>
<text x="159.7" y="248.8">4.7k</text>
<text x="175.6" y="250.6">4.7k</text>
<text x="176.1" y="247">R3</text>
<text x="30.7" y="253.7">0.1uF</text>
<text x="58.9" y="268.2">C4</text>
<text x="58.9" y="271.4">0.1uF</text>
</g>
<g font-size="3.2">
<text x="40.3" y="28.2">3</text>
<text x="40.3" y="24.7">4</text>
<text x="224.2" y="28.6">47</text>
<text x="40.3" y="35.3">1</text>
<text x="40.3" y="31.8">2</text>
<text x="212.2" y="30.3">VSS_3</text>
<text x="168.9" y="49.7">8</text>
<text x="172.4" y="51.5">VSSA</text>
<text x="51.2" y="63.5">1</text>
<text x="59.7" y="63.5">2</text>
<text x="51.2" y="67">3</text>
<text x="51.2" y="70.6">5</text>
<text x="59.7" y="67">4</text>
<text x="59.7" y="70.6">6</text>
<text x="224.2" y="70.9">35</text>
<text x="212.2" y="72.7">VSS_2</text>
<text x="166.9" y="102.7">23</text>
<text x="172.4" y="104.4">VSS_1</text>
<text x="61.4" y="125.9" transform="rotate(-90 61.4 125.9)">4</text>
<text x="64.9" y="125.9" transform="rotate(-90 64.9 125.9)">3</text>
<text x="61.4" y="142.1" transform="rotate(-90 61.4 142.1)">2</text>
<text x="64.9" y="142.1" transform="rotate(-90 64.9 142.1)">1</text>
<text x="260.6" y="146.8">4</text>
<text x="264.1" y="148.5">GND</text>
<text x="282" y="166.2">3</text>
<text x="298.1" y="166.2">1</text>
<text x="282" y="169.7">4</text>
<text x="298.1" y="169.7">2</text>
<text x="184.9" y="175.3" transform="rotate(-90 184.9 175.3)">2</text>
<text x="282" y="182">3</text>
<text x="282" y="185.6">4</text>
<text x="298.1" y="182">1</text>
<text x="298.1" y="185.6">2</text>
<text x="177.8" y="191.5" transform="rotate(-90 177.8 191.5)">4</text>
<text x="282" y="197.9">3</text>
<text x="298.1" y="197.9">1</text>
<text x="282" y="201.4">4</text>
<text x="298.1" y="201.4">2</text>
<text x="306.5" y="222.6">1</text>
<text x="310" y="224.4">ADJ/GND</text>
<text x="73.7" y="241.1" transform="rotate(-90 73.7 241.1)">GND</text>
<text x="72" y="246.6" transform="rotate(-90 72 246.6)">18</text>
</g>
<g font-size="3.2" fill="#00f">
<text x="168.9" y="25">1</text>
<text x="168.9" y="28.6">2</text>
<text x="172.4" y="26.8">VBAT</text>
<text x="168.9" y="32.1">3</text>
<text x="168.9" y="35.6">4</text>
<text x="172.4" y="30.3">PC13-TAMPER-RTC</text>
<text x="172.4" y="33.9">PC14-OSC32_IN</text>
<text x="216.6" y="33.9">PB9</text>
<text x="224.2" y="35.6">45</text>
<text x="224.2" y="32.1">46</text>
<text x="168.9" y="39.2">5</text>
<text x="172.4" y="37.4">PC15-OSC32_OUT</text>
<text x="172.4" y="40.9">PD0-OSC_IN</text>
<text x="211.6" y="40.9">BOOT0</text>
<text x="216.6" y="37.4">PB8</text>
<text x="224.2" y="39.2">44</text>
<text x="168.9" y="42.7">6</text>
<text x="168.9" y="46.2">7</text>
<text x="172.4" y="44.5">PD1-OSC_OUT</text>
<text x="172.4" y="48">NRST</text>
<text x="216.6" y="48">PB6</text>
<text x="216.6" y="44.5">PB7</text>
<text x="224.2" y="46.2">42</text>
<text x="224.2" y="42.7">43</text>
<text x="216.6" y="51.5">PB5</text>
<text x="224.2" y="53.3">40</text>
<text x="224.2" y="49.7">41</text>
<text x="166.9" y="56.8">10</text>
<text x="172.4" y="58.6">PA0-WKUP</text>
<text x="216.6" y="58.6">PB3</text>
<text x="216.6" y="55">PB4</text>
<text x="224.2" y="56.8">39</text>
<text x="166.9" y="60.3">11</text>
<text x="166.9" y="63.9">12</text>
<text x="172.4" y="62.1">PA1</text>
<text x="172.4" y="65.6">PA2</text>
<text x="214.6" y="65.6">PA14</text>
<text x="214.6" y="62.1">PA15</text>
<text x="224.2" y="63.9">37</text>
<text x="224.2" y="60.3">38</text>
<text x="166.9" y="67.4">13</text>
<text x="166.9" y="70.9">14</text>
<text x="172.4" y="69.1">PA3</text>
<text x="359.5" y="71.5" transform="rotate(-90 359.5 71.5)">4</text>
<text x="360.9" y="67" transform="rotate(-90 360.9 67)">SDA</text>
<text x="363" y="71.5" transform="rotate(-90 363 71.5)">3</text>
<text x="364.4" y="67" transform="rotate(-90 364.4 67)">SCL</text>
<text x="366.5" y="71.5" transform="rotate(-90 366.5 71.5)">2</text>
<text x="367.9" y="67" transform="rotate(-90 367.9 67)">VCC</text>
<text x="370.1" y="71.5" transform="rotate(-90 370.1 71.5)">1</text>
<text x="371.5" y="67" transform="rotate(-90 371.5 67)">GND</text>
<text x="166.9" y="74.4">15</text>
<text x="166.9" y="78">16</text>
<text x="172.4" y="72.7">PA4</text>
<text x="172.4" y="76.2">PA5</text>
<text x="214.6" y="76.2">PA13</text>
<text x="224.2" y="78">33</text>
<text x="224.2" y="74.4">34</text>
<text x="166.9" y="81.5">17</text>
<text x="172.4" y="79.7">PA6</text>
<text x="172.4" y="83.3">PA7</text>
<text x="214.6" y="83.3">PA11</text>
<text x="214.6" y="79.7">PA12</text>
<text x="224.2" y="81.5">32</text>
<text x="166.9" y="85">18</text>
<text x="166.9" y="88.5">19</text>
<text x="172.4" y="86.8">PB0</text>
<text x="214.6" y="86.8">PA10</text>
<text x="224.2" y="88.5">30</text>
<text x="224.2" y="85">31</text>
<text x="166.9" y="95.6">21</text>
<text x="172.4" y="90.3">PB1</text>
<text x="172.4" y="93.8">PB2</text>
<text x="216.6" y="93.8">PA8</text>
<text x="216.6" y="90.3">PA9</text>
<text x="224.2" y="95.6">28</text>
<text x="224.2" y="92.1">29</text>
<text x="166.9" y="99.1">22</text>
<text x="172.4" y="97.4">PB10</text>
<text x="172.4" y="100.9">PB11</text>
<text x="214.6" y="100.9">PB14</text>
<text x="214.6" y="97.4">PB15</text>
<text x="224.2" y="99.1">27</text>
<text x="214.6" y="108">PB12</text>
<text x="214.6" y="104.4">PB13</text>
<text x="224.2" y="106.2">25</text>
<text x="224.2" y="102.7">26</text>
<text x="284.5" y="137.9">I/O</text>
<text x="291.2" y="136.2">2</text>
<text x="285.1" y="148.5">NC</text>
<text x="291.2" y="146.8">3</text>
<text x="177.8" y="175.3" transform="rotate(-90 177.8 175.3)">3</text>
<text x="184.9" y="191.5" transform="rotate(-90 184.9 191.5)">1</text>
<text x="54.3" y="194.6" transform="rotate(-90 54.3 194.6)">6</text>
<text x="57.9" y="194.6" transform="rotate(-90 57.9 194.6)">5</text>
<text x="61.4" y="194.6" transform="rotate(-90 61.4 194.6)">4</text>
<text x="64.9" y="194.6" transform="rotate(-90 64.9 194.6)">3</text>
<text x="68.4" y="194.6" transform="rotate(-90 68.4 194.6)">2</text>
<text x="72" y="194.6" transform="rotate(-90 72 194.6)">1</text>
<text x="59.6" y="200.6" transform="rotate(-90 59.6 200.6)">NC</text>
<text x="63.1" y="200.6" transform="rotate(-90 63.1 200.6)">NC</text>
<text x="66.7" y="200.6" transform="rotate(-90 66.7 200.6)">NC</text>
<text x="70.2" y="200.6" transform="rotate(-90 70.2 200.6)">NC</text>
<text x="56.1" y="209.3" transform="rotate(-90 56.1 209.3)">AUX_DA</text>
<text x="73.7" y="205.9" transform="rotate(-90 73.7 205.9)">CLKIN</text>
<text x="37" y="210.3">7</text>
<text x="37" y="213.8">8</text>
<text x="39.9" y="211.7">AUX_CL</text>
<text x="39.9" y="215.2">VLOGIC</text>
<text x="78.3" y="211.3">SDA</text>
<text x="79" y="214.8">SCL</text>
<text x="86.6" y="213.8">23</text>
<text x="86.6" y="210.3">24</text>
<text x="34.9" y="220.8">10</text>
<text x="37" y="217.3">9</text>
<text x="39.9" y="218.7">AD0</text>
<text x="76.6" y="221.9">RESV</text>
<text x="76.6" y="218.4">RESV</text>
<text x="86.6" y="220.8">21</text>
<text x="86.6" y="217.3">22</text>
<text x="186.7" y="220.8">8</text>
<text x="220.5" y="220.8">1</text>
<text x="34.9" y="224.4">11</text>
<text x="34.9" y="227.9">12</text>
<text x="39.9" y="222.3">REGOUT</text>
<text x="39.9" y="225.8">FSYNC</text>
<text x="74.2" y="225.4">CPOUT</text>
<text x="86.6" y="227.9">19</text>
<text x="86.6" y="224.4">20</text>
<text x="186.7" y="227.9">7</text>
<text x="191.2" y="222.3">VDD</text>
<text x="210.7" y="222.3">GND</text>
<text x="220.5" y="227.9">2</text>
<text x="330.2" y="224.4">VOUT</text>
<text x="340.6" y="222.6">4</text>
<text x="39.9" y="229.3">INT</text>
<text x="76.6" y="229">RESV</text>
<text x="191.2" y="229.3">GND</text>
<text x="211.5" y="229.3">CSB</text>
<text x="306.5" y="229.7">3</text>
<text x="310" y="231.4">VIN</text>
<text x="330.2" y="231.4">VOUT</text>
<text x="340.6" y="229.7">2</text>
<text x="186.7" y="235">6</text>
<text x="191.2" y="236.4">VDDIO</text>
<text x="212.1" y="236.4">SDI</text>
<text x="220.5" y="235">3</text>
<text x="46.9" y="241.7" transform="rotate(-90 46.9 241.7)">EP</text>
<text x="59.6" y="241.1" transform="rotate(-90 59.6 241.1)">NC</text>
<text x="63.1" y="241.1" transform="rotate(-90 63.1 241.1)">NC</text>
<text x="66.7" y="241.1" transform="rotate(-90 66.7 241.1)">NC</text>
<text x="70.2" y="241.1" transform="rotate(-90 70.2 241.1)">NC</text>
<text x="186.7" y="242">5</text>
<text x="191.2" y="243.4">SDO</text>
<text x="211.4" y="243.4">SCK</text>
<text x="220.5" y="242">4</text>
<text x="45.5" y="246.4" transform="rotate(-90 45.5 246.4)">25</text>
<text x="57.9" y="246.6" transform="rotate(-90 57.9 246.6)">14</text>
<text x="61.4" y="246.6" transform="rotate(-90 61.4 246.6)">15</text>
<text x="64.9" y="246.6" transform="rotate(-90 64.9 246.6)">16</text>
<text x="68.4" y="246.6" transform="rotate(-90 68.4 246.6)">17</text>
</g>
<g font-size="3.2" fill="#f00">
<text x="211.6" y="26.8">VDD_3</text>
<text x="224.2" y="25">48</text>
<text x="168.9" y="53.3">9</text>
<text x="172.4" y="55">VDDA</text>
<text x="211.6" y="69.1">VDD_2</text>
<text x="224.2" y="67.4">36</text>
<text x="166.9" y="106.2">24</text>
<text x="172.4" y="108">VDD_1</text>
<text x="260.6" y="136.2">1</text>
<text x="264.1" y="137.9">VCC</text>
<text x="56.1" y="241.1" transform="rotate(-90 56.1 241.1)">VDD</text>
<text x="54.3" y="246.6" transform="rotate(-90 54.3 246.6)">13</text>
</g>
</svg>
